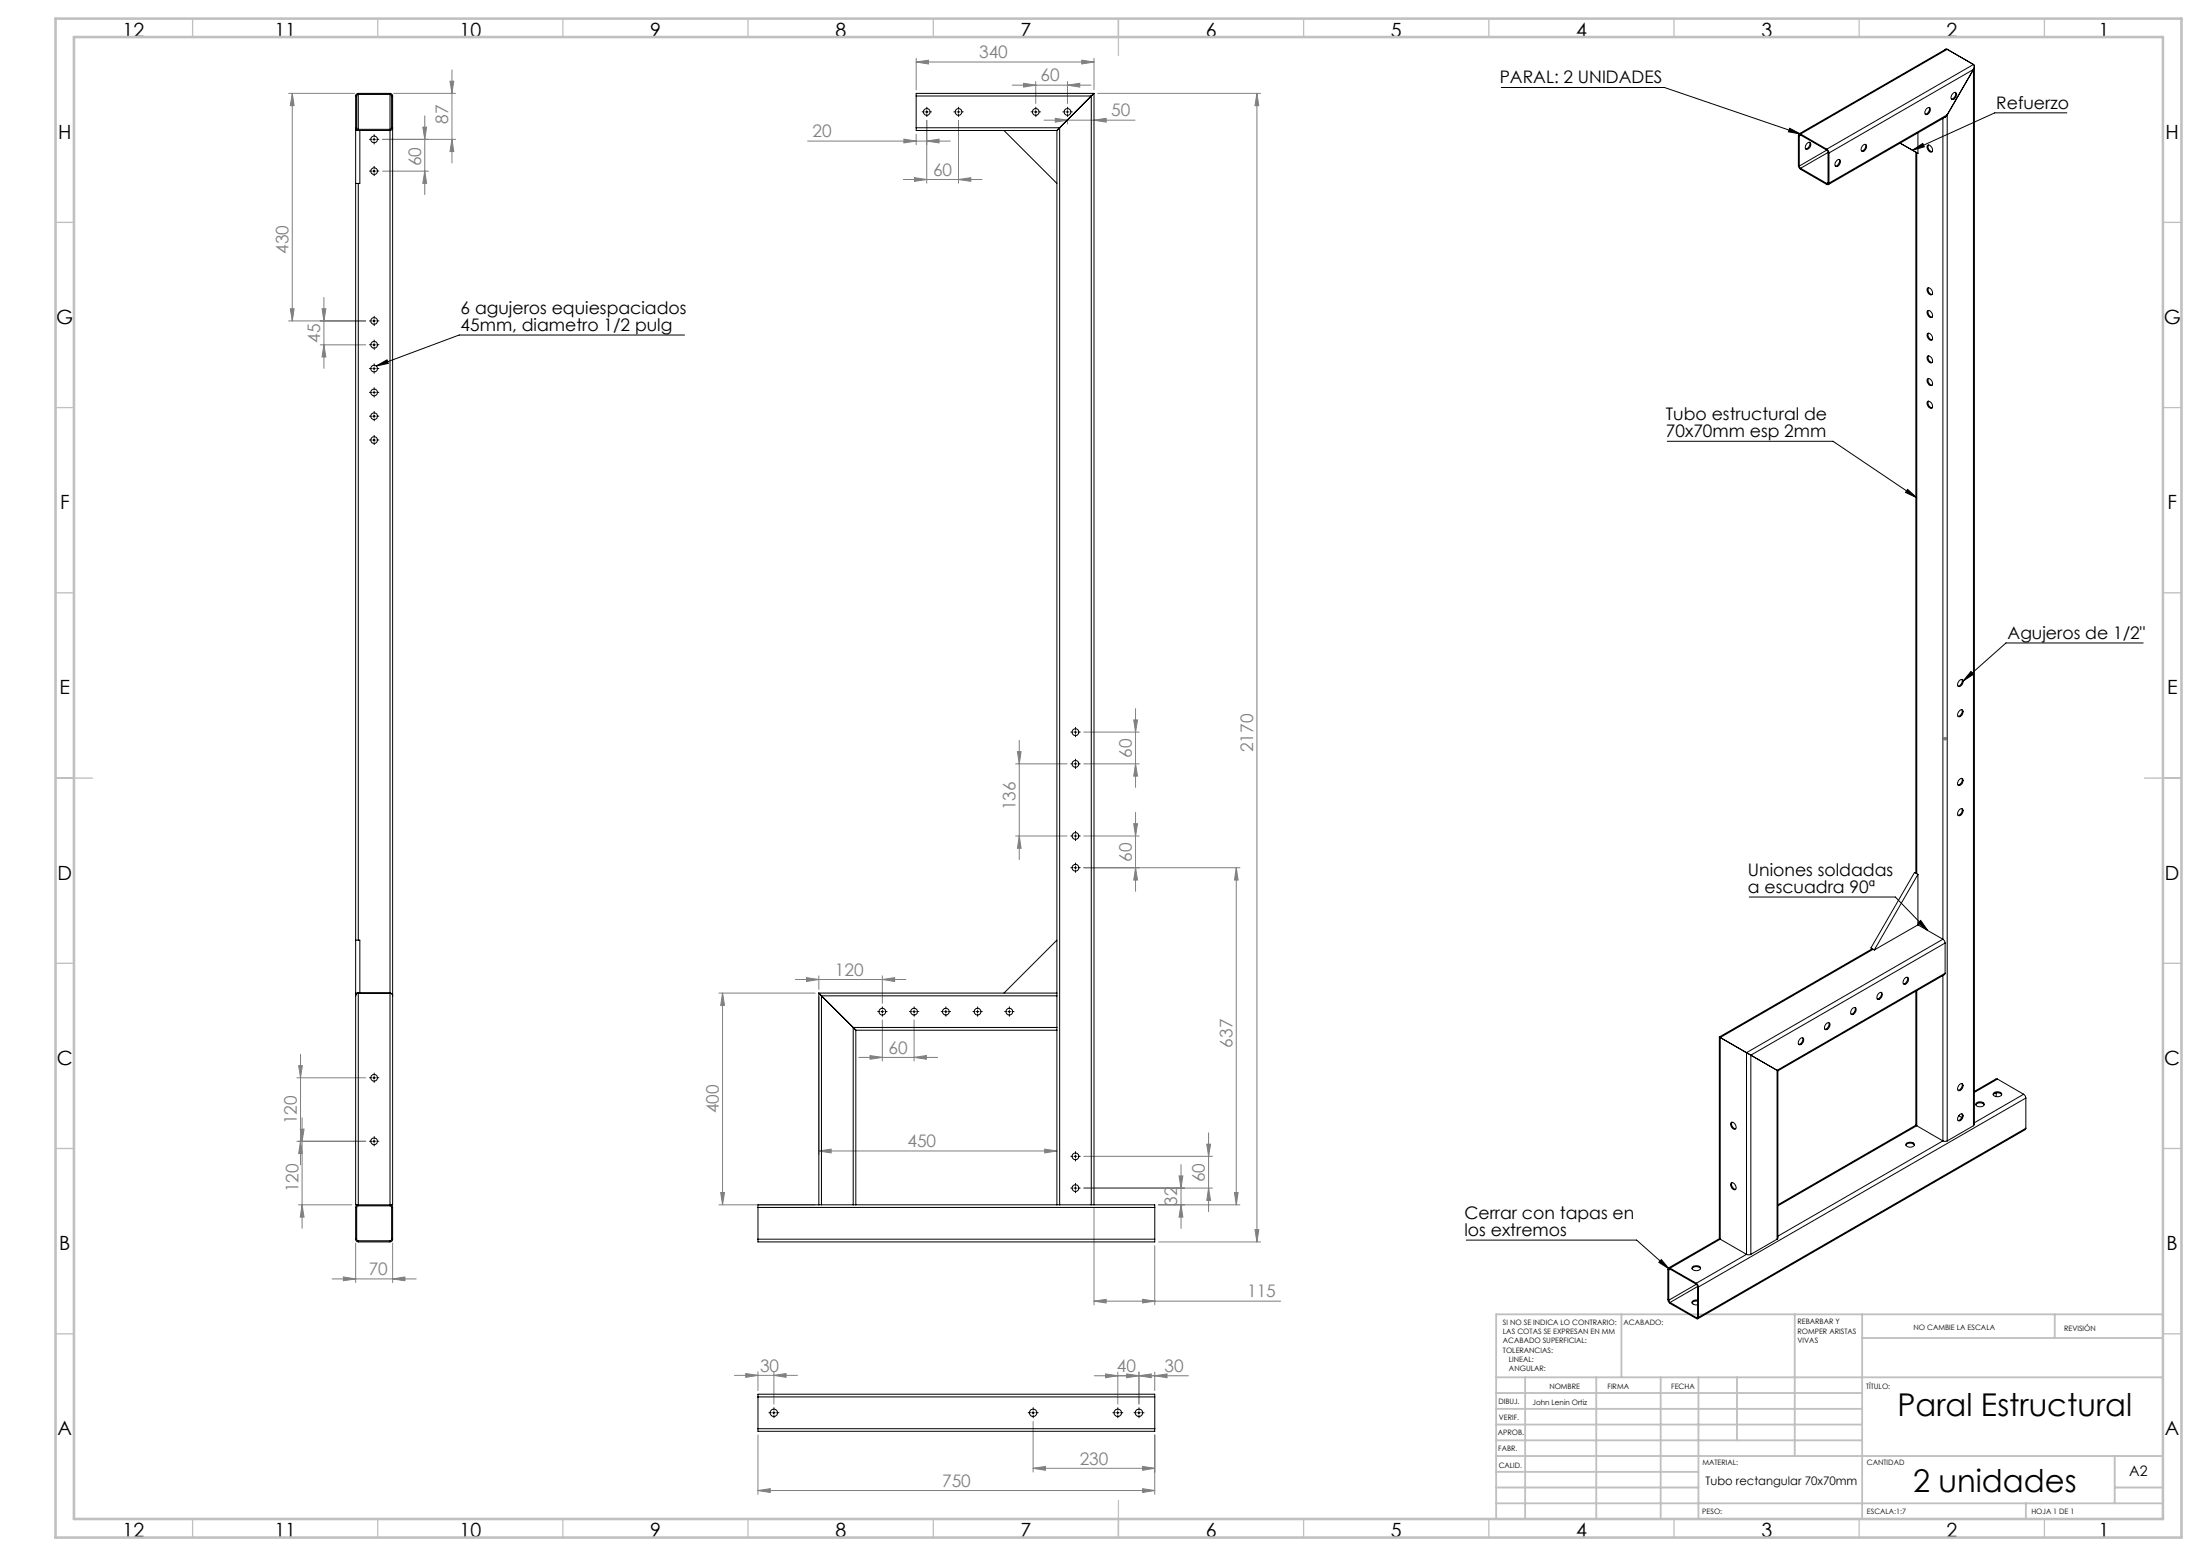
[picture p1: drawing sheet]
<svg xmlns="http://www.w3.org/2000/svg" width="594mm" height="420mm" viewBox="0 0 594 420" stroke-linecap="round" stroke-linejoin="round" font-family="sans-serif">
<g fill="none" stroke="#000" stroke-width=".27">
<path d="M100.6 37.6h.8M101 37.3v.7M249.9 30.2h.7M250.2 29.9v.7M258.4 30.2h.8M258.8 29.9v.7M279.3 30.2h.7M279.6 29.9v.7M287.9 30.2h.7M288.2 29.9v.7M405.3 23.6h44.1l36.8 12.6M483.2 34.6l3 1.6-3.3-.6z"/>
<path d="M558.1 30.5h-19.5l-22.2 10.1M100.6 46.2h.8M101 45.8v.7M516.4 40.6l2.7-1.9 .5 .9zM100.6 86.6h.8M100.6 99.5h.8M100.6 93.1h.8M101 86.3v.7M101 92.7v.7M101 99.1v.8M101.6 98.8l2.9-1.7 .3 1zM184.8 90.4h-60.8l-22.4 8.4"/>
<path d="M100.6 118.8h.8M100.6 112.3h.8M100.6 105.9h.8M101 105.6v.7M101 112v.7M101 118.4v.8M450.2 119.1h44.7l22.6 15.3M515.1 132.1l2.4 2.3-3-1.5zM578.7 173.5h-37.1l-11.6 10.3M290 197.6h.7M290.4 197.3v.7M532.2 181.2l.6 .8-2.8 1.8z"/>
<path d="M290 206.2h.7M290.4 205.8v.8M290 225.7h.7M290 234.2h.7M290.4 225.3v.7M290.4 233.9v.7M472.3 242.1h39.4l8.8 9.1M517.8 249.1l.8-.7 1.9 2.8zM237.9 273.1h.7M238.2 272.7v.7M246.5 273.1h.7M246.8 272.7v.7"/>
<path d="M255 273.1h.7M255.4 272.7v.7M263.6 273.1h.7M263.9 272.7v.7M272.2 273.1h.7M272.5 272.7v.7M100.6 290.9h.8M101 290.6v.7M100.6 308.1h.8M101 307.7v.7M290 312.1h.7M290.4 311.8v.7"/>
<path d="M290 320.7h.7M290.4 320.3v.7M395.9 334.7h46l8.8 7.8M448.6 340l2.1 2.5-2.8-1.8zM208.6 381.3h.7M209 381v.7M278.6 381.3h.7M278.9 381v.7M301.4 381.3h.8M301.8 381v.7M307.2 381.3h.7M307.5 381v.7"/>
</g>
<g fill="none" stroke="#808080" stroke-width=".27">
<path d="M122 18.9v25.1M247.4 16.7l3.3-.5v1.1zM247.4 15.8v8.4M247.4 16.7h48M292.1 16.2l3.3 .5-3.3 .6zM295.4 15.8v8.4M77.9 25.2h17.8M78.9 25.2l.5 3.3h-1zM78.9 25.2v61.4M103.3 37.6h19.7M106.3 25.2h16.7M114.2 34.3h1l-.5 3.3z"/>
<path d="M114.7 31.3v21.2M121.5 21.9h1l-.5 3.3zM122 37.6l.5 3.3h-1zM218.1 38.1h38.5M244.1 37.6l3.3 .5-3.3 .5zM247.4 36.2v2.9M250.2 32.5v16.9M250.2 38.1l3.3-.5v1zM258.8 32.5v16.9M273.3 23h21.3M276.4 22.5l3.2 .5-3.2 .5zM279.6 22v6"/>
<path d="M281.9 32.4h24.6M284.9 31.9l3.3 .5-3.3 .6zM288.2 23l3.3-.5v1zM288.2 22v6M288.2 32.5v1M295.4 32.4l3.3-.5v1.1zM296.4 25.2h44M339.4 25.2l.5 3.3h-1.1zM339.4 25.2v310M103.3 46.2h12.4M114.7 46.2l.5 3.3h-1zM243.9 48.5h21.2"/>
<path d="M246.9 48l3.3 .5-3.3 .4zM258.8 48.5l3.3-.5v.9zM77.9 86.6h20.8M78.4 83.3h1l-.5 3.3zM86.5 93.1h12.2M87 83.3h1l-.5 3.3zM87.5 93.1l.5 3.3h-1zM87.5 80.3v19.1M275.2 199.8v32.2M292.6 197.6h15M306.1 194.3h1l-.5 3.3zM306.6 191.3v21.2"/>
<path d="M524.7 199.4h1M524.8 199.1l.7 .7M525.2 198.9v1M525.5 199.1l-.7 .7M274.2 206.2h13.9M274.7 202.9h1l-.5 3.3zM292.6 206.2h15M306.6 206.2l.5 3.3h-1zM306.6 219.3v21.3M274.2 225.7h13.9M275.2 225.7l.5 3.3h-1zM292.6 234.2h42.2"/>
<path d="M292.6 225.7h15M306.1 222.3h1l-.5 3.4zM306.6 234.2l.5 3.3h-1zM333.8 234.2v91M333.8 234.2l.5 3.3h-1zM194.1 268.1h26M195.1 268.1l.5 3.3h-1zM195.1 268.1v57.1M214.7 264.4h29.9M217.8 263.9l3.3 .5-3.3 .5zM221.1 263.4v3.7M221.1 269.1v42.6"/>
<path d="M238.2 264.4l3.3-.5v1zM238.2 263.4v7.4M238.2 275.3v11.1M246.8 275.3v11.1M80.2 290.9h18.5M80.6 287.6h1l-.5 3.3zM81.1 284.6v29.8M231.9 285.4h21.3M234.9 284.9l3.3 .5-3.3 .5zM246.8 285.4l3.3-.5v1zM80.2 308.1h18.5M81.1 304.8h1l-.5 3.3z"/>
<path d="M81.1 308.1l.5 3.3h-1zM81.6 301.7v29.9M221.1 310.7h64.3M221.1 310.7l3.3-.5v1zM282.1 310.2l3.3 .5-3.3 .5zM292.6 312.1h34.7M318.3 317.4h1.1l-.5 3.3zM318.9 314.3v17.3M325.8 308.8h1l-.5 3.3zM326.3 305.8v21.2M80.6 325.2h14.4M81.6 325.2l.5 3.3h-1z"/>
<path d="M96 335.5v10.7M106 335.5v10.7M194.1 325.2h26M194.6 321.9h1l-.5 3.3zM292.6 320.7h34.7M295.4 326.2v26M311.8 336.2v16M312.8 325.2h22M312.8 335.2h27.6M318.9 325.2l.5 3.3h-1.1zM326.3 320.7l.5 3.3h-1zM333.3 321.9h1l-.5 3.3z"/>
<path d="M338.8 331.9h1.1l-.5 3.3zM89.7 345.2h22.7M92.7 344.7l3.3 .5-3.3 .5zM106 345.2l3.3-.5v1zM295.4 351.2h50.4M295.4 351.2l3.3-.5v1zM308.5 350.7l3.3 .5-3.3 .5zM198.3 371.2h17M201.4 370.8l3.2 .4-3.2 .6zM204.6 370.3v5M209 371.2l3.2-.4v1zM209 370.3v8.7"/>
<path d="M295.5 371.4h25.4M298.5 370.9l3.3 .5-3.3 .5zM301.8 370.4v8.6M304.2 370.9l3.3 .5-3.3 .5zM307.5 371.4l3.3-.5v1zM307.5 370.4v8.6M311.8 371.4l3.3-.5v1zM311.8 370.4v4.9M204.6 387.3v16M278.9 396.3l3.4-.5v1.1zM278.9 383.7v13.7M278.9 396.3h32.9"/>
<path d="M308.5 395.8l3.3 .5-3.3 .6zM311.8 387.3v16M204.6 402.3l3.4-.5v1.1zM204.6 402.3h107.2M308.5 401.8l3.3 .5-3.3 .6z"/>
</g>
<g fill="none" stroke="#000" stroke-width=".27" stroke-dasharray="15.2 1.3 1.3 1.3">
<path d="M100.3 37.6h-.5M101 36.9v-.6M101 38.3v.6M101.7 37.6h.6M249.5 30.2h-.5M250.2 29.5v-.6M250.2 30.9v.6M251 30.2h.5M258.1 30.2h-.5M258.8 29.5v-.6M258.8 30.9v.6M259.5 30.2h.6"/>
<path d="M279 30.2h-.6M279.7 29.5v-.6M279.7 30.9v.6M280.4 30.2h.5M287.5 30.2h-.5M288.2 29.5v-.6M288.2 30.9v.6M289 30.2h.5M100.3 46.2h-.5M101 45.5v-.6M101 46.9v.5M101.7 46.2h.6"/>
<path d="M100.3 86.6h-.5M100.3 99.5h-.5M100.3 93h-.5M101 85.9v-.5M101 87.3v.6M101 98.8v-.6M101 92.3v-.5M101 93.8v.5M101.7 86.6h.6M101.7 99.5h.6M101.7 93h.6M100.3 118.8h-.5"/>
<path d="M100.3 112.3h-.5M100.3 105.9h-.5M101 118v-.5M101 119.5v.5M101 111.6v-.5M101 113v.6M101 105.2v-.6M101 106.6v.6M101 100.2v.5M101.7 118.8h.6M101.7 112.3h.6M101.7 105.9h.6"/>
<path d="M289.7 197.6h-.6M290.4 196.9v-.6M290.4 198.3v.6M291.1 197.6h.6M289.7 206.2h-.6M290.4 205.5v-.6M290.4 206.9v.5M291.1 206.2h.6M289.7 225.6h-.6M289.7 234.2h-.6M290.4 224.9v-.5M290.4 226.3v.6"/>
<path d="M290.4 233.5v-.6M290.4 234.9v.6M291.1 225.6h.6M291.1 234.2h.6M237.5 273h-.5M238.2 272.3v-.5M238.2 273.8v.5M239 273h.5M246.1 273h-.5M246.8 272.3v-.5M246.8 273.8v.5M247.5 273h.6"/>
<path d="M254.7 273h-.6M255.4 272.3v-.5M255.4 273.8v.5M256.1 273h.6M263.2 273h-.5M264 272.3v-.5M264 273.8v.5M264.7 273h.5M271.8 273h-.5M272.5 272.3v-.5M272.5 273.8v.5M273.2 273h.6"/>
<path d="M100.3 290.9h-.5M101 290.2v-.6M101 291.6v.6M101.7 290.9h.6M100.3 308h-.5M101 307.3v-.5M101 308.8v.5M101.7 308h.6M289.7 312.1h-.6M290.4 320v-.6M290.4 311.4v-.6M290.4 312.8v.6"/>
<path d="M291.1 312.1h.6M289.7 320.7h-.6M290.4 321.4v.5M291.1 320.7h.6M208.2 381.3h-.6M209 380.6v-.6M209 382v.7M209.7 381.3h.6M278.2 381.3h-.6M279 380.6v-.6M279 382v.7M279.7 381.3h.6"/>
<path d="M301.1 381.3h-.6M301.8 380.6v-.6M301.8 382v.7M302.5 381.3h.7M306.8 381.3h-.6M307.5 380.6v-.6M307.5 382v.7M308.2 381.3h.7"/>
</g>
<g fill="none" stroke="#c0c0c0" stroke-width=".35">
<path d="M52 5v5M102 5v5M152 5v5M202 5v5M252 5v5M302 5v10M352 5v5M402 5v5M452 5v5M502 5v5M552 5v5M15 60h5"/>
<path d="M584 60h5M15 110h5M584 110h5M15 160h5M584 160h5M15 210h10M579 210h10M15 260h5M584 260h5M15 310h5M584 310h5M15 360h5"/>
<path d="M584 360h5M52 410v5M102 410v5M152 410v5M202 410v5M252 410v5M302 405v10M352 410v5M402 410v5M452 410v5M502 410v5M552 410v5"/>
</g>
<g fill="none" stroke="#c0c0c0" stroke-width=".5">
<path d="M437.8 354.8v17M484.6 354.8v38.2M502.8 354.8v55.2M554.8 354.8v6.4M584 354.8h-180v55.2M404 371.8h180M404 376h98.8M411.8 371.8v38.2M431 371.8v38.2M448.4 371.8v38.2M458.6 371.8v38.2M469 371.8v17"/>
<path d="M502.8 361.2h81.2M404 388.8h98.8M404 384.5h98.8M404 380.3h98.8M404 397.3h54.6M404 393h180M571 393v12.8M404 405.8h180M404 401.5h54.6M547 405.8v4.2M571 401.5h13"/>
</g>
<path d="M15 5h574v410h-574zM20 10h564v400h-564z" fill="none" stroke="#c0c0c0" stroke-width=".7"/>
<path d="M101.6 98.8l2.9-1.7 .3 1z" fill="#000"/>
<g fill="#808080">
<path d="M307.5 371.4l3.3-.5v1zM298.5 370.9l3.3 .5-3.3 .5z"/>
<path d="M282.1 310.2l3.3 .5-3.3 .5zM221.1 310.7l3.3-.5v1zM250.2 38.1l3.3-.5v1zM244.1 37.6l3.3 .5-3.3 .5zM308.5 350.7l3.3 .5-3.3 .5zM295.4 351.2l3.3-.5v1z"/>
<path d="M92.7 344.7l3.3 .5-3.3 .5zM106 345.2l3.3-.5v1zM247.4 16.7l3.3-.5v1.1zM292.1 16.2l3.3 .5-3.3 .6zM246.9 48l3.3 .5-3.3 .4zM258.8 48.5l3.3-.5v.9zM276.4 22.5l3.2 .5-3.2 .5zM288.2 23l3.3-.5v1zM284.9 31.9l3.3 .5-3.3 .6zM295.4 32.4l3.3-.5v1.1zM234.9 284.9l3.3 .5-3.3 .5zM246.8 285.4l3.3-.5v1z"/>
<path d="M308.5 401.8l3.3 .5-3.3 .6zM204.6 402.3l3.4-.5v1.1zM209 371.2l3.2-.4v1zM201.4 370.8l3.2 .4-3.2 .6zM311.8 371.4l3.3-.5v1zM304.2 370.9l3.3 .5-3.3 .5zM308.5 395.8l3.3 .5-3.3 .6zM278.9 396.3l3.4-.5v1.1z"/>
<path d="M81.1 308.1l.5 3.3h-1zM80.6 287.6h1l-.5 3.3zM81.6 325.2l.5 3.3h-1zM81.1 304.8h1l-.5 3.3zM318.9 325.2l.5 3.3h-1.1zM318.3 317.4h1.1l-.5 3.3zM326.3 320.7l.5 3.3h-1zM325.8 308.8h1l-.5 3.3zM306.6 234.2l.5 3.3h-1zM306.1 222.3h1l-.5 3.4zM306.6 206.2l.5 3.3h-1zM306.1 194.3h1l-.5 3.3zM333.3 321.9h1l-.5 3.3zM333.8 234.2l.5 3.3h-1zM275.2 225.7l.5 3.3h-1zM274.7 202.9h1l-.5 3.3z"/>
<path d="M87 83.3h1l-.5 3.3zM87.5 93.1l.5 3.3h-1zM78.9 25.2l.5 3.3h-1zM78.4 83.3h1l-.5 3.3zM114.2 34.3h1l-.5 3.3zM114.7 46.2l.5 3.3h-1zM121.5 21.9h1l-.5 3.3zM122 37.6l.5 3.3h-1zM195.1 268.1l.5 3.3h-1zM194.6 321.9h1l-.5 3.3zM339.4 25.2l.5 3.3h-1.1zM338.8 331.9h1.1l-.5 3.3z"/>
<path d="M217.8 263.9l3.3 .5-3.3 .5zM238.2 264.4l3.3-.5v1z"/>
</g>
<path d="M515.1 132.1l2.4 2.3-3-1.5zM532.2 181.2l.6 .8-2.8 1.8zM517.8 249.1l.8-.7 1.9 2.8zM516.4 40.6l2.7-1.9 .5 .9zM483.2 34.6l3 1.6-3.3-.6zM448.6 340l2.1 2.5-2.8-1.8z" fill="#000"/>
<g fill="none" stroke="#000" stroke-width=".27">
<path d="M525.7 13.3h-.4l-39.6 22.8M525.7 13.3l7.1 4.1M525.7 13.3l-39.5 22.9M532.8 17.4a.97 .97 0 0 1 0 1.4M532.8 17.4a1 1 0 0 1 0 1.4M532.8 18.8l-7.1 12.2M532.8 18.8v285.1M532.8 18.8l-39 22.5M532.8 17.4l-39.6 22.9M533.1 17.9v285.6l-.3 .4M96 34.5a.72 .72 0 0 0 .7 .7M96 35.2h9.3"/>
<path d="M96.7 25.5l-.4 .3v8.8l.4 .3M96.7 25.5v9.4M96.7 25.5h8.6M96.7 34.9h8.6M97.2 35.2v14.3h-1.2M105.3 25.5l.4 .3v8.8l-.4 .3M105.3 25.5v9.4M105.3 35.2v290M106 34.5a.72 .72 0 0 1-.7 .7M247.4 34.5v.7h38M247.4 25.9h47.2M247.4 34.5h38.7"/>
<path d="M247.4 25.9v8.6M271.1 35.2l14.3 14.3M285.4 35.2v232.9M286.1 34.5l-.7 .7M286.1 34.5v290.7M294.6 25.9v299.3M294.6 25.9l-8.5 8.6M295.4 25.2l-.8 .7M295.4 25.2h-48v.7M295.4 25.2v300M485.8 36.6v8.2M486.2 36.2a.37 .37 0 0 0-.5-.1 .37 .37 0 0 0-.1 .4v8.2l.1 .5 .5 .5 7 4.1a.37 .37 0 0 0 .4 0 .37 .37 0 0 0 .2-.4"/>
<path d="M486.2 36.5l-.2-.1-.2 .2M486.2 36.2l7 4.1M486.2 36.5l7 4M486.2 36.5l-.4 .1M487.9 38.7a.59 .59 0 0 1 .9-.2 .59 .59 0 0 1 0 .9 .8 .8 0 0 1-.4 .8 .8 .8 0 0 1-1-.2l.1-.6zM488.6 38.4a1.37 1.37 0 0 1-1.1 1.8M502.9 39.4a.63 .63 0 0 1 .9-.3 .63 .63 0 0 1 .1 1 .81 .81 0 0 1-.5 .7 .81 .81 0 0 1-.9-.2v-.6zM503.7 39a1.33 1.33 0 0 1-1.1 1.7M513 38.6l4.8 2.8M517.8 35.9v5.5M520.1 29.4a.63 .63 0 0 1 1-.3 .63 .63 0 0 1 0 1 .84 .84 0 0 1-1.4 .6v-.6zM520.4 39.3a1.04 1.04 0 0 1 1.1 .2 1.04 1.04 0 0 1 .3 1.1 .58 .58 0 0 1-.6 .5 .58 .58 0 0 1-.6-.5l-.3-.7z"/>
<path d="M520.7 39.1a1.36 1.36 0 0 0 1 1.8M520.8 29a1.36 1.36 0 0 1-1 1.8M524.6 32v221.5M525.7 31l-.5 .6-31.6 18.2M525.7 31v277M525.7 31l-31.9 18.4M527.3 25.2a.6 .6 0 0 1 .9-.1 .6 .6 0 0 1-.1 1 .81 .81 0 0 1-1.3 .5l.1-.8zM527.9 24.9a1.36 1.36 0 0 1-1 1.8M96.7 49.5v204.3M485.8 44.8l.4 .6M486.2 45.4l7 4.1M493.2 40.3l.4 .3 .2 .7"/>
<path d="M493.2 40.5l.4 .7M493.2 40.5l-7.4 4.3M493.6 49.3l-.1 .2h-.3M493.6 41.2v8.1M493.6 49.3l-.4 .2M493.6 41.2l-7.4 4.2M493.8 41.3v8.1M495.8 43.4a.63 .63 0 0 1 1-.3 .63 .63 0 0 1 0 1.1 .71 .71 0 0 1-.5 .7 .71 .71 0 0 1-.9-.4zM496.6 43a1.36 1.36 0 0 1-1.1 1.8M516.9 40.9l.9 .5M517.3 41.1v194.6M517.5 41.2v194.6"/>
<path d="M520.4 77.8a1.07 1.07 0 0 1 1.4 1.3 .53 .53 0 0 1-.4 .5 .53 .53 0 0 1-.6-.3l-.5-.9zM520.7 77.7a1.36 1.36 0 0 0 1 1.8M520.4 96.2a1.07 1.07 0 0 1 1.4 1.3 .58 .58 0 0 1-.6 .5 .58 .58 0 0 1-.6-.5l-.3-.7zM520.4 84a1.03 1.03 0 0 1 1.1 .1 1.03 1.03 0 0 1 .3 1.1 .58 .58 0 0 1-.6 .6 .58 .58 0 0 1-.6-.6l-.3-.7zM520.5 90a1.16 1.16 0 0 1 1.1 .6 1.16 1.16 0 0 1-.1 1.2 1.3 1.3 0 0 1-1-1.8zM520.7 83.8a1.39 1.39 0 0 0 1 1.8M520.7 89.9a1.34 1.34 0 0 0 1 1.8M520.7 96a1.36 1.36 0 0 0 1 1.8M520.4 108.5a1.07 1.07 0 0 1 1.4 1.2 .53 .53 0 0 1-.4 .6 .53 .53 0 0 1-.6-.4l-.5-.8zM520.5 102.3a1.13 1.13 0 0 1 1.1 .5 1.13 1.13 0 0 1-.1 1.3 1.28 1.28 0 0 1-1-1.8zM520.7 102.2a1.34 1.34 0 0 0 1 1.7M520.7 108.3a1.36 1.36 0 0 0 1 1.8"/>
<path d="M529 183.7a.58 .58 0 0 1 .9-.2 .58 .58 0 0 1 0 .9 .78 .78 0 0 1-.4 .8 .78 .78 0 0 1-.9-.2v-.7zM529.2 191.7a.56 .56 0 0 1 .8 .1 .56 .56 0 0 1-.1 .8 .78 .78 0 0 1-.4 .8 .78 .78 0 0 1-.9-.2l.1-.9zM529.7 183.4a1.36 1.36 0 0 1-1 1.8M529.7 191.6a1.34 1.34 0 0 1-1 1.7M529 210.4a.58 .58 0 0 1 .9-.2 .58 .58 0 0 1 0 .9 .78 .78 0 0 1-.4 .8 .78 .78 0 0 1-.9-.2v-.7zM529 218.6a.58 .58 0 0 1 .9-.2 .58 .58 0 0 1 0 .8 .9 .9 0 0 1-1.3 .8v-.6zM529.7 210.1a1.36 1.36 0 0 1-1 1.8M529.7 218.3a1.34 1.34 0 0 1-1 1.7M517.8 236l-.9-.5-11.8 20.4 1 .5M517.8 236l-11.7 20.4M517.8 236v13.6M96 253.8h1.2v14.3"/>
<path d="M285.4 253.8l-14.3 14.3M505.5 256.1l-41.3 23.8M505.7 256.2l-41.2 23.9M517.8 249.6l-11.7 6.8M517.8 249.6l6.8 3.9M524.6 253.5l.4 .4 .2 .6M524.6 253.5l-53 30.6M525.2 254.5l-52.5 30.3M525.2 254.5v8.2M96 268.1h9.3a.72 .72 0 0 1 .7 .7M96.2 268.3l.5-.2a.72 .72 0 0 0-.7 .7zM96.7 268.1v57.1"/>
<path d="M221.1 268.1l.7 .7M221.1 268.1h64.3M221.1 268.1v57.1M221.8 268.8v56.4M221.8 268.8l8.6 8.5M221.8 268.8h63.6M230.4 277.3l.7 .8M230.4 277.3v47.9M230.4 277.3h55M231.1 278.1v47.1M231.1 278.1h54.3M285.4 277.3v.8"/>
<path d="M285.4 268.1v.7M285.4 268.8v8.5M285.4 278.1v47.1M464.2 279.9v54.2l.3 .4M464.2 279.9l.3 .2M493 276.4a.62 .62 0 0 1 1-.3 .62 .62 0 0 1 0 1 .78 .78 0 0 1-.5 .7 .78 .78 0 0 1-.8-.1v-.6zM493.7 276a1.34 1.34 0 0 1-1 1.8M500.1 272.3a.63 .63 0 0 1 .9-.3 .63 .63 0 0 1 .1 1 .81 .81 0 0 1-.5 .7 .81 .81 0 0 1-.9-.1v-.6zM500.8 271.9a1.36 1.36 0 0 1-1 1.8M507.2 268.3a.62 .62 0 0 1 .9-.4 .62 .62 0 0 1 0 1 .81 .81 0 0 1-1.3 .6v-.6zM507.9 267.8a1.36 1.36 0 0 1-1 1.8M514.2 264.2a.59 .59 0 0 1 .8-.4 .59 .59 0 0 1 .3 .8 .9 .9 0 0 1-.5 .9 .9 .9 0 0 1-.9-.1v-.6z"/>
<path d="M514.9 263.8a1.34 1.34 0 0 1-1 1.8M517.3 267.5v36.1l.2 .3M517.5 267.4v36.5M524.6 263.3v44.7M525.2 262.7l-.2 .4-45 25.9M525.2 262.7l-45.4 26.2M464.5 280.1v54.4M464.5 280.1l7.1 4M471.6 284.1l1.1 .7M471.6 284.1v54.5M472.7 284.8v53.8M472.7 284.8l7.1 4.1"/>
<path d="M479.8 288.9l.2 .1M479.8 288.9v45.6M480 289v45.2l-.2 .3M485.9 280.5a.59 .59 0 0 1 .8-.4 .59 .59 0 0 1 .3 .9 .9 .9 0 0 1-.5 .8 .9 .9 0 0 1-.9 0v-.6zM486.7 280.1a1.39 1.39 0 0 1-1.1 1.8M529 292.8a.58 .58 0 0 1 .9-.2 .58 .58 0 0 1 0 .9 .9 .9 0 0 1-1.3 .7v-.5zM529.7 292.5a1.36 1.36 0 0 1-1 1.8M533.5 298.2a1.46 1.46 0 0 1 2.2 0M533.6 297.7a1.36 1.36 0 0 1 2.2 .5 1.34 1.34 0 0 1-2.4-.2zM538.2 295.5a1.5 1.5 0 0 1 2.3 0M538.2 295.2a1.37 1.37 0 0 1 2.3 .2 1.31 1.31 0 0 1-2.3-.1zM539 295v1"/>
<path d="M539.3 291.3l-.4-.1-5.8 3.4M539.3 291.3l7.1 4.1M539.3 291.3l-6.2 3.6M546.4 295.4l.4 .4 .2 .6M546.4 295.4l-13.3 7.7M547 296.4l-88.4 51M547 296.4v8.1M467.5 302.9a1.18 1.18 0 0 1 1 .7 1.18 1.18 0 0 1 0 1.2 1.3 1.3 0 0 1-1-1.9zM467.5 319.3a1.18 1.18 0 0 1 1 .6 1.18 1.18 0 0 1 0 1.3 1.3 1.3 0 0 1-1-1.9zM467.6 302.9a1.34 1.34 0 0 0 1 1.8M467.6 319.2a1.34 1.34 0 0 0 1 1.8M514.6 309.1a1.44 1.44 0 0 1 2.3 0"/>
<path d="M514.6 308.7a1.49 1.49 0 0 1 2.3 .2 1.25 1.25 0 0 1-1.2 .8 1.25 1.25 0 0 1-1.1-.8zM517.3 303.7l-37.3 21.5M517.5 303.9l7.1 4.1M517.5 303.9l-37.5 21.6M524.6 308l.6 .1 .5-.1M524.6 308l-44.6 25.7M528.8 301.1l.9 .5M529 301a.58 .58 0 0 1 .9-.3 .58 .58 0 0 1 0 .9 .78 .78 0 0 1-.4 .9 .78 .78 0 0 1-.9-.3v-.6zM529.7 300.7a1.39 1.39 0 0 1-1 1.8M532.8 303.9l-7.1 4.1M547 304.5l-.2 .4-88.4 51.1M547 304.5l-88.4 51.1"/>
<path d="M96.4 325.6l.2-.1 9 .1 .1 .2v8.9l-.3 .2-9-.1zM96.7 325.2h-.7v-299.4l.2-.4 .5-.2h8.6l.5 .2 .2 .4v299.4h-.7M96.7 325.2l-.4 .1-.3 .5v8.7a.72 .72 0 0 0 .7 .7h8.6a.72 .72 0 0 0 .7-.7v-8.7l-.3-.5-.4-.1M96.7 325.2h8.6M204.6 334.5v.7h107.2v-.7M204.6 334.5h107.2M204.6 325.9h107.2M204.6 325.9v8.6M221.1 325.2h.7M221.1 325.2h-16.5v.7M221.8 325.2h8.6M230.4 325.2h.7"/>
<path d="M231.1 325.2h54.3M285.4 325.2h.7M286.1 325.2h8.5M294.6 325.2h.8M295.4 325.2h16.4v.7M311.8 325.9v8.6M464.3 334.3l-13.8 7.9M464.5 334.5l7.1 4.1M464.5 334.5l-13.6 7.8M471.6 338.6l.5 .1 .6-.1M471.6 338.6l-13.6 7.8M479.8 334.5l-7.1 4.1"/>
<path d="M450.6 351l.3 .6M450.6 342.8v8.2M450.9 342.3a.35 .35 0 0 0-.4-.1 .35 .35 0 0 0-.2 .4v8.2l.2 .6 .4 .4 7.1 4.1a.33 .33 0 0 0 .4 .1 .33 .33 0 0 0 .2-.4M450.9 342.6l-.3 .2M450.9 342.3l7.1 4.1M450.9 342.6l7.1 4.1M450.9 351.6l7.1 4.1M456.8 342.5a1.44 1.44 0 0 1 2.3 0M456.9 342.1a1.49 1.49 0 0 1 2.2 .1 1.25 1.25 0 0 1-1.1 .8 1.25 1.25 0 0 1-1.2-.8zM458 346.4l.6 1M458 346.7l.4 .6M458 346.7l-7.4 4.3"/>
<path d="M458.4 355.4l-.4 .3M458.4 350.9a.97 .97 0 0 0-1.5 .9l.5 .3 1 .1M458.4 351.2a1.41 1.41 0 0 0-1.6 .5M458.4 347.3v8.1M458.4 347.3l-7.5 4.3M458.6 347.4v8.2M204.6 377.1v-.8h107.2v.8M204.6 377.1v8.5M204.6 377.1h107.2M311.8 377.1v8.5M204.6 385.6v.7h107.2v-.7M204.6 385.6h107.2"/>
<circle cx="101" cy="37.6" r=".9"/>
<circle cx="250.2" cy="30.2" r=".91"/>
<circle cx="258.8" cy="30.2" r=".91"/>
<circle cx="279.7" cy="30.2" r=".91"/>
<circle cx="288.2" cy="30.2" r=".91"/>
<circle cx="101" cy="46.2" r=".9"/>
<circle cx="101" cy="86.6" r=".91"/>
<circle cx="101" cy="93.1" r=".9"/>
<circle cx="101" cy="99.5" r=".9"/>
<circle cx="101" cy="118.8" r=".9"/>
<circle cx="101" cy="112.3" r=".9"/>
<circle cx="101" cy="105.9" r=".9"/>
<circle cx="290.4" cy="197.6" r=".92"/>
<circle cx="290.4" cy="206.2" r=".92"/>
<circle cx="290.4" cy="225.7" r=".91"/>
<circle cx="290.4" cy="234.2" r=".91"/>
<circle cx="238.2" cy="273.1" r=".91"/>
<circle cx="246.8" cy="273.1" r=".91"/>
<circle cx="255.4" cy="273.1" r=".91"/>
<circle cx="264" cy="273.1" r=".91"/>
<circle cx="272.5" cy="273.1" r=".91"/>
<circle cx="101" cy="290.9" r=".9"/>
<circle cx="101" cy="308.1" r=".9"/>
<circle cx="290.4" cy="312.1" r=".91"/>
<circle cx="290.4" cy="320.7" r=".91"/>
<circle cx="208.9" cy="381.3" r=".99"/>
<circle cx="278.9" cy="381.3" r=".99"/>
<circle cx="301.8" cy="381.3" r=".99"/>
<circle cx="307.5" cy="381.3" r=".99"/>
</g>
<g font-size="8.5">
<text x="512.3" y="382.3">Paral Estructural</text>
<text x="516.5" y="402.7">2 unidades</text>
</g>
<g font-size="5.3">
<text x="33.1" y="9.9">12</text>
<text x="74.1" y="9.9">11</text>
<text x="124.1" y="9.9">10</text>
<text x="175.6" y="9.9">9</text>
<text x="225.6" y="9.9">8</text>
<text x="275.6" y="9.9">7</text>
<text x="325.6" y="9.9">6</text>
<text x="375.6" y="9.9">5</text>
<text x="425.6" y="9.9">4</text>
<text x="475.6" y="9.9">3</text>
<text x="525.6" y="9.9">2</text>
<text x="566.6" y="9.9">1</text>
<text x="15.7" y="37.4">H</text>
<text x="584.7" y="37.4">H</text>
<text x="15.2" y="87.4">G</text>
<text x="584.2" y="87.4">G</text>
<text x="16.2" y="137.4">F</text>
<text x="585.2" y="137.4">F</text>
<text x="16.1" y="187.4">E</text>
<text x="585.1" y="187.4">E</text>
<text x="15.5" y="237.4">D</text>
<text x="584.5" y="237.4">D</text>
<text x="15.4" y="287.4">C</text>
<text x="584.4" y="287.4">C</text>
<text x="16" y="337.4">B</text>
<text x="585" y="337.4">B</text>
<text x="15.5" y="387.4">A</text>
<text x="584.5" y="387.4">A</text>
<text x="33.1" y="414.9">12</text>
<text x="74.1" y="414.9">11</text>
<text x="124.1" y="414.9">10</text>
<text x="175.6" y="414.9">9</text>
<text x="225.6" y="414.9">8</text>
<text x="275.6" y="414.9">7</text>
<text x="325.6" y="414.9">6</text>
<text x="375.6" y="414.9">5</text>
<text x="425.6" y="414.9">4</text>
<text x="475.6" y="414.9">3</text>
<text x="525.6" y="414.9">2</text>
<text x="566.6" y="414.9">1</text>
</g>
<g font-size="4.7" fill="#808080">
<text x="264.4" y="15.7">340</text>
<text x="280.9" y="22">60</text>
<text x="121" y="33.4" transform="rotate(-90 121 33.4)">87</text>
<text x="300" y="31.4">50</text>
<text x="219.4" y="37">20</text>
<text x="113.7" y="44.8" transform="rotate(-90 113.7 44.8)">60</text>
<text x="251.9" y="47.4">60</text>
<text x="77.9" y="68.5" transform="rotate(-90 77.9 68.5)">430</text>
<text x="86.5" y="92.5" transform="rotate(-90 86.5 92.5)">45</text>
<text x="338.4" y="203" transform="rotate(-90 338.4 203)">2170</text>
<text x="305.6" y="204.5" transform="rotate(-90 305.6 204.5)">60</text>
<text x="274.2" y="218.7" transform="rotate(-90 274.2 218.7)">136</text>
<text x="305.6" y="232.7" transform="rotate(-90 305.6 232.7)">60</text>
<text x="225.4" y="263.4">120</text>
<text x="239.9" y="284.4">60</text>
<text x="332.8" y="282.8" transform="rotate(-90 332.8 282.8)">637</text>
<text x="80.1" y="303.4" transform="rotate(-90 80.1 303.4)">120</text>
<text x="194.1" y="300.5" transform="rotate(-90 194.1 300.5)">400</text>
<text x="245" y="309.6">450</text>
<text x="80.6" y="321.8" transform="rotate(-90 80.6 321.8)">120</text>
<text x="325.3" y="319.1" transform="rotate(-90 325.3 319.1)">60</text>
<text x="317.9" y="325.5" transform="rotate(-90 317.9 325.5)">32</text>
<text x="99.5" y="344.2">70</text>
<text x="336.7" y="350.2">115</text>
<text x="205.2" y="370.2">30</text>
<text x="301.6" y="370.3">40</text>
<text x="314.4" y="370.3">30</text>
<text x="291.5" y="395.3">230</text>
<text x="254.4" y="401.3">750</text>
</g>
<g font-size="4.7">
<text x="404.9" y="22.5">PARAL: 2 UNIDADES</text>
<text x="539" y="29.4">Refuerzo</text>
<text x="124.4" y="84.8">6 agujeros equiespaciados</text>
<text x="124.4" y="89.4">45mm, diametro 1/2 pulg</text>
<text x="449.8" y="113.5">Tubo estructural de</text>
<text x="449.8" y="118">70x70mm esp 2mm</text>
<text x="542" y="172.5">Agujeros de 1/2&quot;</text>
<text x="471.9" y="236.6">Uniones soldadas</text>
<text x="471.9" y="241.1">a escuadra 90ª</text>
<text x="395.4" y="329.1">Cerrar con tapas en</text>
<text x="395.4" y="333.6">los extremos</text>
</g>
<text font-size="3.9" x="574.9" y="398.5">A2</text>
<text font-size="3.2" x="460.5" y="400.9">Tubo rectangular 70x70mm</text>
<g font-size="2">
<text x="405.8" y="357.6">SI NO SE INDICA LO CONTRARIO:</text>
<text x="438.4" y="357.6">ACABADO:</text>
<text x="485.3" y="357.5">REBARBAR Y</text>
<text x="485.3" y="360">ROMPER ARISTAS</text>
<text x="516.6" y="359">NO CAMBIE LA ESCALA</text>
<text x="557.3" y="359.2">REVISIÓN</text>
<text x="405.8" y="360.1">LAS COTAS SE EXPRESAN EN MM</text>
<text x="405.8" y="362.6">ACABADO SUPERFICIAL:</text>
<text x="405.8" y="365.1">TOLERANCIAS:</text>
<text x="485.3" y="362.5">VIVAS</text>
<text x="407.4" y="367.6">LINEAL:</text>
<text x="407.4" y="370.1">ANGULAR:</text>
<text x="418.3" y="375">NOMBRE</text>
<text x="434" y="374.9">FIRMA</text>
<text x="451.2" y="374.9">FECHA</text>
<text x="503.9" y="374.9">TÍTULO:</text>
<text x="404.6" y="379.1">DIBUJ.</text>
<text x="404.7" y="383.3">VERIF.</text>
<text x="413.8" y="379.1">John Lenin Ortiz</text>
<text x="404.4" y="387.4">APROB.</text>
<text x="404.5" y="391.8">FABR.</text>
<text x="459.6" y="395.5">MATERIAL:</text>
<text x="504.1" y="395.5">CANTIDAD</text>
<text x="404.7" y="396.1">CALID.</text>
<text x="459.6" y="408.5">PESO:</text>
<text x="504.1" y="408.6">ESCALA:1:7</text>
<text x="548.5" y="408.6">HOJA 1 DE 1</text>
</g>
</svg>
